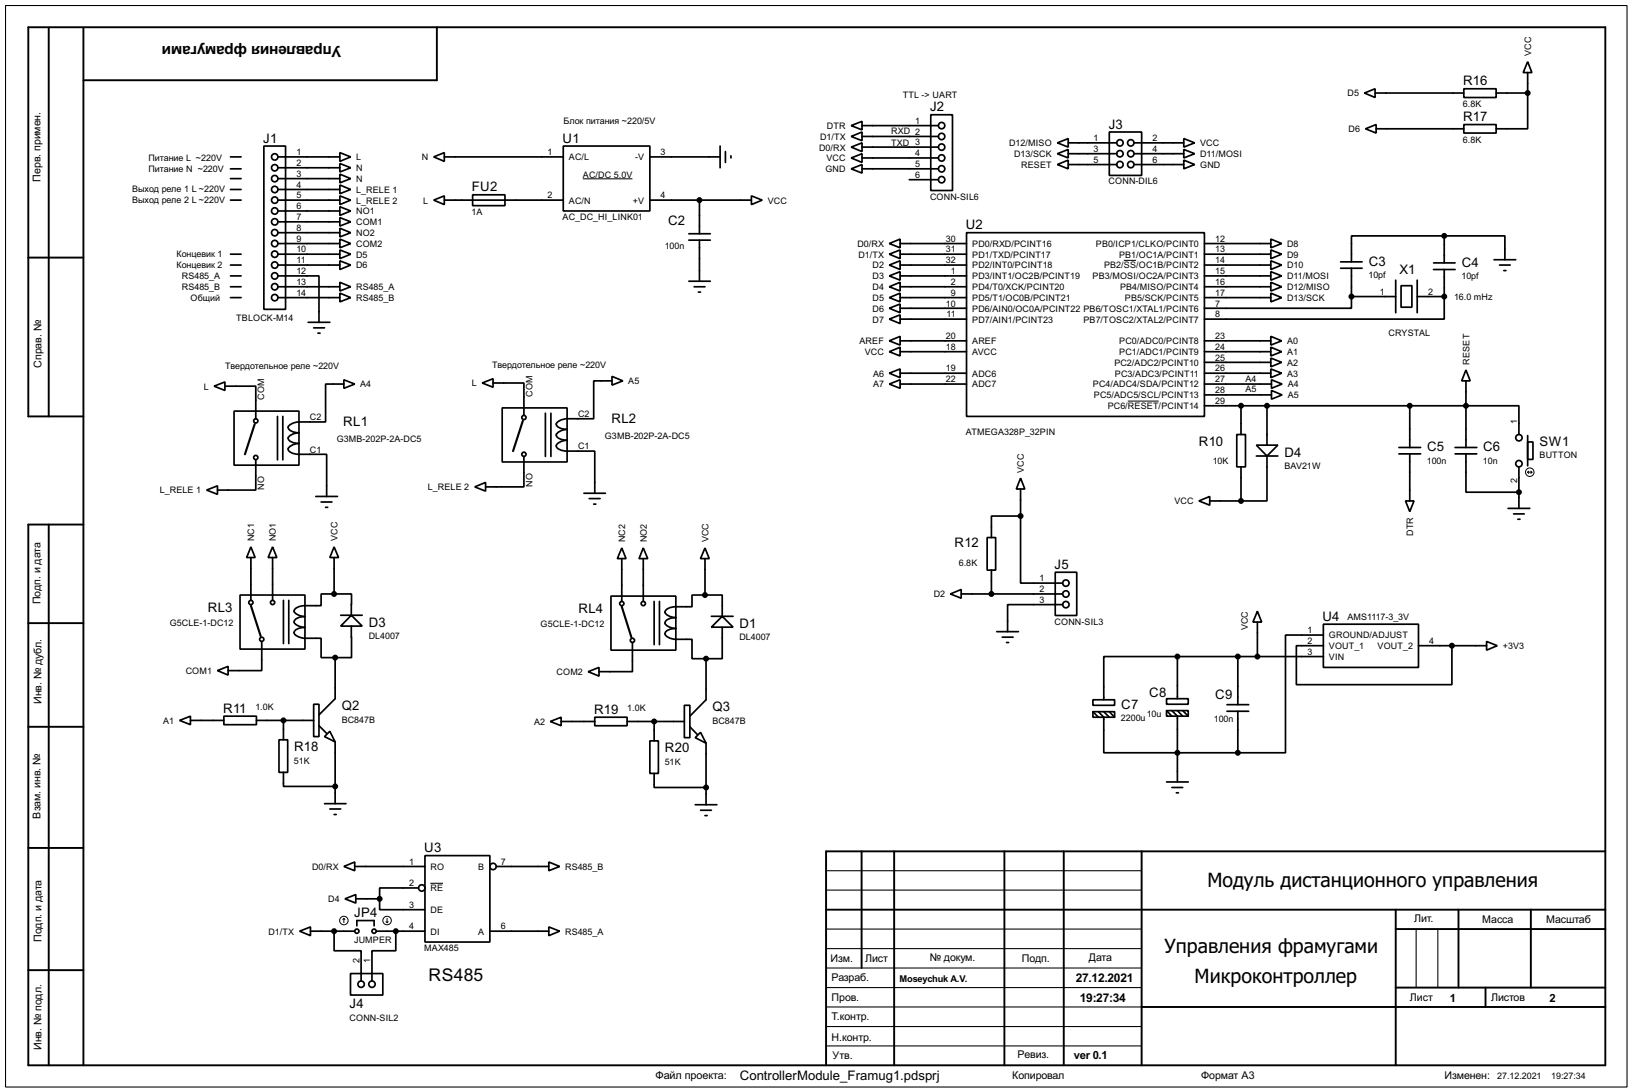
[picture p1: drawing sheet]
<svg xmlns="http://www.w3.org/2000/svg" width="383mm" height="256mm" viewBox="0 0 383 256" stroke-linecap="round" stroke-linejoin="round" font-family="sans-serif">
<path d="M1.3 1.3h381v254h-381zM194.1 218.2h74.2M194.1 209.1h74.2M194.1 204.5h74.2M332.8 218.2v13.8M337.9 218.2v13.8M194.1 222.8h74.2M194.1 232h74.2M194.1 236.5h74.2M194.1 227.4h74.2M194.1 241.1h74.2M194.1 245.7h74.2" fill="none" stroke="#000" stroke-width=".25"/>
<g fill="none" stroke="#000" stroke-width=".45">
<path d="M11.5 6.7v91.1M19.6 6.7v243.5M102.7 6.4v12.5h-83.1M6.7 60.5h12.9M19.6 97.8h-12.9v-91.4h370.5v243.8h-370.5v-127h12.9M11.5 123.2v127M6.7 146.4h12.9M6.7 170.7h12.9M6.7 199.2h12.9M202.5 200v27.4M210.1 200v50.2M236 200v50.2"/>
<path d="M250 200v50.2M268.3 200v50.2M377.2 200h-183.1v50.2M194.1 213.7h183.1M328 213.7v36.5M328 218.2h49.2M342.7 213.7v18.3M359.7 213.7v18.3M6.7 227.9h12.9M268.3 236.5h108.9M328 232h49.2M349.1 232v4.5"/>
</g>
<g fill="none" stroke="#000" stroke-width=".4">
<path d="M359 14.5l1 2.6h-2.1zM359 17.1v4.8M54.2 39.7h2.5M54.2 36.9h2.5M62 34.3h5.1v38.4h-5.1zM65.3 36.9h14.6M65.3 39.4h14.6M79.9 35.9l2.5 1-2.5 1zM79.9 38.4l2.5 1-2.5 1zM101.9 36.9l2.5-1v2zM104.4 36.9h28M132.4 34.3h20.3v15.3h-20.3z"/>
<path d="M152.7 36.9h16.5M169.2 34.3v5.1M170.5 35.6v2.6M171.8 36.6v.5M200 39.7l2.6-1v2zM200 29.5l2.6-1v2zM200 32.1l2.6-1.1v2.1zM200 34.6l2.6-1v2zM200 37.1l2.6-1v2.1zM202.6 39.7h17.9M202.6 29.5h17.9M202.6 32.1h17.9"/>
<path d="M202.6 34.6h17.9M202.6 37.1h17.9M218.7 27h5.1v17.8h-5.1zM248.5 33.6l2.5-1v2zM248.5 36.1l2.5-1v2zM248.5 38.7l2.5-1.1v2.1zM251 33.6h11.4M251 36.1h11.4M251 38.7h11.4M260.7 31h7.6v10.2h-7.6zM266.5 33.6h11.7M266.5 36.1h11.7"/>
<path d="M266.5 38.7h11.7M278.2 32.6l2.5 1-2.5 1zM278.2 35.1l2.5 1-2.5 1zM278.2 37.6l2.5 1.1-2.5 1zM320.6 21.9l2.5-1v2zM320.9 30.3l2.5-1v2zM323.1 21.9h20.9M323.4 30.3h20.6M344 20.9h7.6v2h-7.6zM344 29.3h7.6v2h-7.6zM351.6 21.9h7.4M359 21.9v8.4h-7.4"/>
<path d="M54.2 59.7h2.5M54.2 47h2.5M54.2 42h2.5M54.2 44.5h2.5M65.3 57.2h14.6M65.3 59.7h14.6M65.3 47h14.6M65.3 42h14.6M65.3 44.5h14.6M65.3 52.1h14.6M65.3 54.7h14.6M65.3 49.6h14.6"/>
<path d="M79.9 43.5l2.5 1-2.5 1zM79.9 58.7l2.5 1-2.5 1.1zM79.9 46l2.5 1-2.5 1.1zM79.9 40.9l2.5 1.1-2.5 1zM79.9 51.1l2.5 1-2.5 1zM79.9 53.6l2.5 1.1-2.5 1zM79.9 56.2l2.5 1-2.5 1zM79.9 48.6l2.5 1-2.5 1zM101.9 47l2.5-1v2.1zM104.4 47h28M111.1 45.8h7.6v2.5h-7.6zM152.7 47h23.9"/>
<path d="M161.9 54.9h5M161.9 56.4h5M164.4 47v7.9M164.4 56.4v9.7M176.6 46l2.5 1-2.5 1.1zM209 57.2l2.5-1v2zM209 59.7l2.5-1v2.1zM211.5 57.2h15.6M211.5 59.7h15.6M213.7 42.2h6.8M227.1 54.7h55.9v43.1h-55.9zM283 57.2h15.6"/>
<path d="M283 59.7h15.6M298.6 56.2l2.6 1-2.6 1zM298.6 58.7l2.6 1-2.6 1.1zM339.4 55.4h-21.8v6.1M339.4 55.4h14.2v5.6M339.4 55.4v6.4M54.2 62.3h2.5M54.2 64.8h2.5M54.2 67.4h2.5M54.2 69.9h2.5M65.3 64.8h9.7v10.9M65.3 62.3h14.6"/>
<path d="M65.3 67.4h14.6M65.3 69.9h14.6M72.4 75.7h5.1M73.7 77h2.6M74.7 78.3h.5M79.9 61.3l2.5 1-2.5 1zM79.9 66.3l2.5 1.1-2.5 1zM79.9 68.9l2.5 1-2.5 1zM161.9 66.1h5M163.1 67.4h2.6M164.1 68.6h.5M209 62.3l2.5-1v2z"/>
<path d="M209 64.8l2.5-1v2zM209 67.4l2.5-1.1v2.1zM209 69.9l2.5-1v2zM209 72.4l2.5-1v2.1zM209 75l2.5-1v2zM211.5 62.3h15.6M211.5 64.8h15.6M211.5 67.4h15.6M211.5 69.9h15.6M211.5 72.4h15.6M211.5 75h15.6M283 62.3h15.6"/>
<path d="M283 64.8h15.6M283 67.4h15.6M283 69.9h15.6M298.6 79l2.6 1.1-2.6 1zM298.6 61.3l2.6 1-2.6 1zM298.6 63.8l2.6 1-2.6 1zM298.6 66.3l2.6 1.1-2.6 1zM298.6 68.9l2.6 1-2.6 1zM315 63h5.1M315 61.5h5.1M317.6 69.7v2.7h-34.6M317.6 69.7h10.4"/>
<path d="M317.6 63v6.7M328 65.8v7.7M329.2 67.1h2.6v5.1h-2.6zM333 69.7h6.4M333 65.8v7.7M336.9 63.3h5M336.9 61.8h5M339.4 69.7v5.3h-56.4M339.4 63.3v6.4M351.1 61h5.1M352.4 62.3h2.5M353.4 63.6h.5"/>
<path d="M50.3 90.7l2.6-1v2zM52.9 90.7h7.2v7.7M55 96.6h15.3v12.7h-15.3zM65.2 97.8v10.2M66.5 97.8v10.2M80.8 89.2l2.6 1-2.6 1zM80.8 90.2h-4.3v8.9h-3.7a7.1 7.1 0 0 0-4.3 .4l-.7 .6a.9 .9 0 0 0 .7 1.2l1.8 .4-1.3 .2a1.82 1.82 0 0 0-1.3 1 2.35 2.35 0 0 0 2.6 1.3 2.76 2.76 0 0 0-2.6 1.3 2.35 2.35 0 0 0 2.6 1.2h6.5v9.9M113.3 90l2.6-1v2zM115.9 90h7.2v7.6M118 95.8h15.3v12.7h-15.3zM128.2 97.1v10.1M129.5 97.1v10.1"/>
<path d="M143.8 88.4l2.6 1.1-2.6 1zM143.8 89.5h-4.3v8.9h-3.7a7.1 7.1 0 0 0-4.3 .4l-.7 .5a.87 .87 0 0 0 .7 1.2l1.8 .4a2.76 2.76 0 0 0-2.6 1.3 2.35 2.35 0 0 0 2.6 1.2 2.67 2.67 0 0 0-2.6 1.3 2.35 2.35 0 0 0 2.6 1.3h6.5v9.9M209 80.1l2.5-1.1v2.1zM209 82.6l2.5-1v2zM209 87.7l2.5-1v2zM209 90.2l2.5-1v2zM211.5 90.2h15.6M211.5 80.1h15.6M211.5 82.6h15.6M211.5 87.7h15.6M283 90.2h15.8M283 92.8h15.8"/>
<path d="M283 95.3h61.5M283 80.1h15.6M283 82.6h15.6M283 85.1h15.6M283 87.7h15.6M291.6 95.3v6.8M297.7 95.3v9.3M298.6 81.6l2.6 1-2.6 1zM298.6 84.1l2.6 1-2.6 1.1zM298.6 86.7l2.6 1-2.6 1zM298.8 89.2l2.5 1-2.5 1zM298.8 91.7l2.5 1.1-2.5 1z"/>
<path d="M331.3 95.3v9.8M344.5 86.9l1 2.6h-2zM344.5 95.3h12.4v6.8M344.5 89.5v5.6h-.3v.5l.3-.3M344.5 95.3v9.8M48.6 115.1l2.5-1v2zM60.1 108v7.1h-9M74.2 116.6h5.1M75.5 117.9h2.5M76.5 119.2h.5M111.6 114.4l2.5-1.1v2.1zM123.1 107.2v7.2h-9"/>
<path d="M137.2 115.9h5.1M138.5 117.1h2.5M139.5 118.4h.5M239.8 112.3l1 2.6h-2zM239.8 114.9v6.3M281.7 117.7l2.6-1.1v2.1zM284.3 117.7h7.3M290.6 102.1h2.1v7.6h-2.1zM291.6 109.7v8M295.2 104.6h5.1l-2.6 2.5zM295.2 107.1h5.1M297.7 107.1v10.6h-6.1"/>
<path d="M328.7 106.6h5.1M328.7 105.1h5.1M330.3 117.7h2l-1 2.5zM331.3 106.6v11.1M341.9 106.6h5.1M341.9 105.1h5.1M344.5 106.6v9h12.4M354.4 119.4h5.1M356.9 109.7v9.7M359 103.8h1.2v4.1h-1.2zM359 102.3v7.1M56.4 139.8h15.3v12.7h-15.3z"/>
<path d="M59 128.5l1 2.5h-2zM59 131v10M64.1 128.5l1 2.5h-2.1zM64.1 131v10M78.5 128.5l1.1 2.5h-2.1zM78.5 139.5h-3v2.8h-1.3a8.1 8.1 0 0 0-4.3 .3 .9 .9 0 0 0-.7 1.2l1.2 .8 1.3 .2h-.7a2.04 2.04 0 0 0-1.9 1.3 2.75 2.75 0 0 0 2.6 1.3h-.7a2.08 2.08 0 0 0-1.9 1.2 2.67 2.67 0 0 0 2.6 1.3h3.8v4.6h3.3M78.5 139.5h4.1v5M78.5 131v8.5M146.1 128.7l1 2.5h-2zM146.1 131.2v10.1M151.2 128.7l1 2.5h-2zM151.2 131.2v10.1"/>
<path d="M165.7 128.7l1 2.5h-2.1zM165.7 139.8h-3.1v2.7h-1.3a8.1 8.1 0 0 0-4.3 .4 .88 .88 0 0 0-.8 .8 .88 .88 0 0 0 .8 .9l1.8 .5a2.27 2.27 0 0 0-2.5 1.3 2.68 2.68 0 0 0 2.5 1.2h-.6a2.03 2.03 0 0 0-1.9 1.3 2.61 2.61 0 0 0 2.5 1.3h3.8v4.5h3.3M165.7 139.8h4v5M165.7 131.2v8.6M223.3 139.5l2.6-1v2zM225.9 139.5h23.8M232 126.3h2v7.6h-2zM233 133.9v5.6M239.8 121.2v15.8h9.9M239.8 121.2h-6.8v5.1M248 134.4h5v10.2h-5zM355.7 120.7h2.5"/>
<path d="M356.7 122h.5M51.1 157.5l2.5-1v2.1zM61.5 150.7v6.8h-7.9M66.6 141v10.2M67.9 141v10.2M78.8 154.5v9.6l-3.8 3.8M80.1 144.5h5M82.6 144.5l2.5 2.6h-5zM82.6 147.1v7.4h-3.8M138.2 157.8l2.6-1v2zM143.6 140h15.2v12.7h-15.2zM148.6 150.9v6.9h-7.8"/>
<path d="M153.7 141.3v10.1M155 141.3v10.1M165.9 154.7v9.7l-3.8 3.8M167.2 144.8h5.1M169.7 144.8l2.6 2.5h-5.1zM169.7 147.3v7.4h-3.8M234.2 148.4h5.1M235.5 149.7h2.6M236.5 150.9h.5M249.7 142h-12.9v6.4M276.7 154.2h-17.3v10.2M276.7 154.2v9.9"/>
<path d="M276.7 154.2h34.3M290.9 154.2v11.3M295.5 143.6l1 2.5h-2.1zM295.5 146.1v8.1M311 146.6h22.3v10.2h-22.3zM311 149.2h-8.9v27.6h-11.2M311 151.7h-6.4v9.1h36.6v-9.1M333.3 151.7h16M349.3 150.7l2.5 1-2.5 1zM42.2 169.2l2.6-1v2zM44.8 169.2h7.8M52.6 168.2h7.7v2h-7.7z"/>
<path d="M60.3 169.2h13.4M65.6 173.8h2v7.6h-2zM66.6 169.2v4.6M73.7 165.4h1.3v7.6h-1.3zM75 170.5l1.8 1.8M76.3 173l1.2-1.2 1.3 2.5zM78.8 174.3v14.5M129.3 169.5l2.6-1v2zM131.9 169.5h7.9M139.8 168.5h7.6v2h-7.6zM147.4 169.5h13.4M152.7 174h2v7.7h-2z"/>
<path d="M153.7 169.5v4.5M160.8 165.7h1.3v7.6h-1.3zM162.1 170.7l1.8 1.8M163.4 173.3l1.2-1.3 1.3 2.6zM165.9 174.6v14.4M256.8 164.4h5.1v1.3h-5.1zM256.8 167.2h5.1v1.3h-5.1zM256.8 167.2l1.3 1.3M258.1 167.2l1.3 1.3v8.3h31.5M259.4 167.2l1.3 1.3M260.7 167.2l1.2 1.3M274.1 164.1h5.1v1.3h-5.1z"/>
<path d="M274.1 166.9h5.1v1.3h-5.1zM274.1 166.9l1.3 1.3M275.4 166.9l1.3 1.3v15.5M276.7 166.9l1.2 1.3M277.9 166.9l1.3 1.3M288.3 167.1h5.1M288.3 165.5h5.1M290.9 167.1v9.7M66.6 181.4v3.3h12.2M76.3 188.8h5M77.5 190h2.6M78.5 191.3h.5"/>
<path d="M153.7 181.7v3.3h12.2M163.4 189h5.1M164.6 190.3h2.6M165.7 191.6h.5M274.1 183.7h5.1M275.4 185h2.5M276.4 186.2h.5M70.4 218.7l2.6-1v2.1zM73 218.7h10.4M78.5 218.7v4.6h6.4v7.1M80.8 203.5l2.6-1v2zM81.1 211.1l2.5-1v2z"/>
<path d="M83.4 203.5h16.5M83.6 211.1h5.6M83.9 217.5v-1.3h4v1.3M88.4 218.7h11.5M89.2 211.1v2.6h10.7M93 218.7v4.6h-5.6v7.1M98.4 208.6h-9.2v2.5M99.9 201h15.2v20.3h-15.2zM115.1 218.7h13.9M116.6 203.5h12.4M129 217.7l2.5 1-2.5 1.1zM129 202.5l2.5 1-2.5 1z"/>
<path d="M82.4 228.7h7.6v5h-7.6z"/>
<circle cx="64.5" cy="36.9" r=".75"/>
<circle cx="64.5" cy="39.4" r=".75"/>
<circle cx="221.2" cy="29.5" r=".75"/>
<circle cx="221.2" cy="37.1" r=".75"/>
<circle cx="221.2" cy="32.1" r=".75"/>
<circle cx="221.2" cy="34.6" r=".75"/>
<circle cx="221.2" cy="39.7" r=".75"/>
<circle cx="263.1" cy="33.6" r=".75"/>
<circle cx="263.1" cy="36.1" r=".75"/>
<circle cx="263.1" cy="38.7" r=".75"/>
<circle cx="265.7" cy="38.7" r=".75"/>
<circle cx="265.7" cy="33.6" r=".75"/>
<circle cx="265.7" cy="36.1" r=".75"/>
<circle cx="64.5" cy="52.1" r=".75"/>
<circle cx="64.5" cy="57.2" r=".75"/>
<circle cx="64.5" cy="54.7" r=".75"/>
<circle cx="64.5" cy="59.7" r=".75"/>
<circle cx="64.5" cy="42" r=".75"/>
<circle cx="64.5" cy="44.5" r=".75"/>
<circle cx="64.5" cy="47" r=".75"/>
<circle cx="64.5" cy="49.6" r=".75"/>
<circle cx="221.2" cy="42.2" r=".75"/>
<circle cx="64.5" cy="67.4" r=".75"/>
<circle cx="64.5" cy="64.8" r=".75"/>
<circle cx="64.5" cy="62.3" r=".75"/>
<circle cx="64.5" cy="69.9" r=".75"/>
<circle cx="60.1" cy="98.9" r=".5"/>
<circle cx="123.1" cy="98.1" r=".5"/>
<circle cx="60.1" cy="107.5" r=".5"/>
<circle cx="123.1" cy="106.7" r=".5"/>
<circle cx="356.9" cy="102.8" r=".75"/>
<circle cx="356.9" cy="108.9" r=".75"/>
<circle cx="250.4" cy="139.5" r=".75"/>
<circle cx="250.4" cy="137" r=".75"/>
<circle cx="58.9" cy="141.5" r=".5"/>
<circle cx="61.5" cy="150.2" r=".5"/>
<circle cx="64" cy="141.5" r=".5"/>
<circle cx="146.1" cy="141.8" r=".5"/>
<circle cx="148.6" cy="150.4" r=".5"/>
<circle cx="151.1" cy="141.8" r=".5"/>
<circle cx="250.4" cy="142" r=".75"/>
<circle cx="83.8" cy="218.7" r=".5"/>
<circle cx="87.9" cy="218.7" r=".5"/>
<circle cx="99.1" cy="208.6" r=".75"/>
<circle cx="115.8" cy="203.5" r=".75"/>
<circle cx="84.8" cy="231.2" r=".75"/>
<circle cx="87.4" cy="231.2" r=".75"/>
</g>
<g fill="none" stroke="#000" stroke-width=".23">
<path d="M137 42h11.6M264.1 61.2h2.9M265 94.2h7.3M359 110.9h1M359 110.9l.2 .3M359.2 110.7l-.2 .2M359.7 110.7l.3 .2M360 110.9l-.3 .3M80.8 215.7l-.2 .3M80.8 215.7l.3 .3M80.8 215.7v1M90.7 216.5l.3 .2"/>
<path d="M91 215.7v1M91.2 216.5l-.2 .2M101.1 207.5h3"/>
<circle cx="359.4" cy="110.9" r="1"/>
<circle cx="80.8" cy="216.2" r="1"/>
<circle cx="90.9" cy="216.2" r="1"/>
</g>
<g fill="#000" stroke="#000" stroke-width=".4">
<circle cx="358.9" cy="21.9" r=".5"/>
<circle cx="164.3" cy="47" r=".5"/>
<circle cx="339.3" cy="55.4" r=".5"/>
<circle cx="317.5" cy="69.7" r=".5"/>
<circle cx="339.3" cy="69.7" r=".5"/>
<circle cx="291.6" cy="95.3" r=".5"/>
<circle cx="297.7" cy="95.3" r=".5"/>
<circle cx="331.2" cy="95.3" r=".5"/>
<circle cx="344.4" cy="95.3" r=".5"/>
<circle cx="291.6" cy="117.7" r=".5"/>
<circle cx="356.9" cy="115.6" r=".5"/>
<circle cx="78.5" cy="139.5" r=".5"/>
<circle cx="165.6" cy="139.8" r=".5"/>
<circle cx="232.9" cy="139.5" r=".5"/>
<circle cx="239.8" cy="121.2" r=".5"/>
<circle cx="78.7" cy="154.5" r=".5"/>
<circle cx="165.9" cy="154.7" r=".5"/>
<circle cx="276.6" cy="154.2" r=".5"/>
<circle cx="290.8" cy="154.2" r=".5"/>
<circle cx="295.4" cy="154.2" r=".5"/>
<circle cx="341.1" cy="151.7" r=".5"/>
<circle cx="66.6" cy="169.2" r=".5"/>
<circle cx="153.7" cy="169.5" r=".5"/>
<circle cx="276.6" cy="176.8" r=".5"/>
<circle cx="290.8" cy="176.8" r=".5"/>
<circle cx="78.7" cy="184.7" r=".5"/>
<circle cx="165.9" cy="185" r=".5"/>
<circle cx="78.5" cy="218.7" r=".5"/>
<circle cx="89.2" cy="211.1" r=".5"/>
<circle cx="93" cy="218.7" r=".5"/>
</g>
<path d="M59.9 99.6l-2.3 7.1M122.9 98.9l-2.3 7.1M59 142.3l2.3 7.1M146.1 142.5l2.3 7.2" fill="none" stroke="#000" stroke-width=".5"/>
<g font-size="5.6">
<text x="283.7" y="208.3">Модуль дистанционного управления</text>
<text x="273.7" y="223.8">Управления фрамугами</text>
<text x="280.7" y="230.9">Микроконтроллер</text>
</g>
<text font-size="4.6" x="100.7" y="230.4">RS485</text>
<text font-size="4.1" x="80.1" y="10.8" transform="rotate(-180 80.1 10.8)">Управления фрамугами</text>
<g font-size="3.5">
<text x="343.8" y="20.1">R16</text>
<text x="218.6" y="26.1">J2</text>
<text x="343.8" y="28.5">R17</text>
<text x="61.9" y="33.5">J1</text>
<text x="132.2" y="33.5">U1</text>
<text x="260.5" y="30.2">J3</text>
<text x="110.9" y="45">FU2</text>
<text x="157" y="52.8">C2</text>
<text x="227" y="53.9">U2</text>
<text x="321.6" y="62.4">C3</text>
<text x="328.8" y="64.2">X1</text>
<text x="343.5" y="62.7">C4</text>
<text x="80.7" y="100.1">RL1</text>
<text x="143.7" y="99.3">RL2</text>
<text x="281.7" y="104.8">R10</text>
<text x="301.8" y="107.3">D4</text>
<text x="335.3" y="106">C5</text>
<text x="348.5" y="106">C6</text>
<text x="361.8" y="104.8">SW1</text>
<text x="224.3" y="128.5">R12</text>
<text x="247.8" y="133.6">J5</text>
<text x="48.8" y="143.8">RL3</text>
<text x="86.7" y="147.2">D3</text>
<text x="135.9" y="144">RL4</text>
<text x="173.8" y="147.5">D1</text>
<text x="310.8" y="145.8">U4</text>
<text x="52.5" y="167.4">R11</text>
<text x="80.3" y="166.8">Q2</text>
<text x="139.6" y="167.7">R19</text>
<text x="167.4" y="167.1">Q3</text>
<text x="263.5" y="166.6">C7</text>
<text x="270.1" y="163.8">C8</text>
<text x="285.6" y="164.2">C9</text>
<text x="69.1" y="176.5">R18</text>
<text x="156.3" y="176.7">R20</text>
<text x="99.7" y="200.2">U3</text>
<text x="83.2" y="215.4">JP4</text>
<text x="82.2" y="236.8">J4</text>
<text x="173.8" y="253.6">ControllerModule_Framug1.pdsprj</text>
</g>
<g font-size="3.2">
<text x="252.8" y="230.7">27.12.2021</text>
<text x="253.8" y="235.4">19:27:34</text>
</g>
<g font-size="3">
<text x="340.7" y="235.4">1</text>
<text x="364.1" y="235.4">2</text>
<text x="252.4" y="248.8">ver 0.1</text>
</g>
<text font-size="2.9" x="154" y="253.5">Файл проекта:</text>
<g font-size="2.8">
<text x="9.5" y="42.7" transform="rotate(-90 9.5 42.7)">Перв. примен.</text>
<text x="9.7" y="86.4" transform="rotate(-90 9.7 86.4)">Справ. №</text>
<text x="9.5" y="142" transform="rotate(-90 9.5 142)">Подп. и дата</text>
<text x="9.7" y="165.4" transform="rotate(-90 9.7 165.4)">Инв. № дубл.</text>
<text x="9.5" y="192.3" transform="rotate(-90 9.5 192.3)">Взам. инв. №</text>
<text x="9.8" y="221.2" transform="rotate(-90 9.8 221.2)">Подп. и дата</text>
<text x="332.3" y="216.5">Лит.</text>
<text x="348.3" y="216.8">Масса</text>
<text x="363.3" y="216.8">Масштаб</text>
<text x="195.1" y="225.9">Изм.</text>
<text x="203.3" y="225.9">Лист</text>
<text x="218.5" y="225.7">№ докум.</text>
<text x="240.1" y="225.9">Подп.</text>
<text x="255.8" y="225.7">Дата</text>
<text x="195.4" y="230.5">Разраб.</text>
<text x="195.4" y="235.1">Пров.</text>
<text x="195.4" y="239.6">Т.контр.</text>
<text x="331.3" y="235.1">Лист</text>
<text x="350.3" y="235.1">Листов</text>
<text x="195.4" y="244.5">Н.контр.</text>
<text x="9.8" y="246.6" transform="rotate(-90 9.8 246.6)">Инв. № подл.</text>
<text x="195.6" y="248.8">Утв.</text>
<text x="239.1" y="248.5">Ревиз.</text>
<text x="237.8" y="253.5">Копировал</text>
<text x="282.2" y="253.5">Формат А3</text>
<text x="339.4" y="253.5">Изменен:</text>
</g>
<text font-size="2.5" x="211.4" y="230.6">Moseychuk A.V.</text>
<g font-size="2.4">
<text x="359.8" y="13.2" transform="rotate(-90 359.8 13.2)">VCC</text>
<text x="212.1" y="23.1">TTL -&gt; UART</text>
<text x="316.6" y="22.6">D5</text>
<text x="132.4" y="29.2">Блок питания ~220/5V</text>
<text x="215.1" y="29.1">1</text>
<text x="343.8" y="25.1">6.8K</text>
<text x="192.5" y="35.3">D0/RX</text>
<text x="192.7" y="32.8">D1/TX</text>
<text x="194.3" y="30.3">DTR</text>
<text x="209.4" y="31.4">RXD 2</text>
<text x="209.4" y="34.2">TXD 3</text>
<text x="237.1" y="34.4">D12/MISO</text>
<text x="257" y="33.2">1</text>
<text x="257" y="35.7">3</text>
<text x="270.8" y="33.2">2</text>
<text x="270.8" y="35.7">4</text>
<text x="282" y="34.4">VCC</text>
<text x="316.9" y="31">D6</text>
<text x="343.8" y="33.5">6.8K</text>
<text x="34.9" y="37.8">Питание L ~220V</text>
<text x="34.9" y="40.4">Питание N ~220V</text>
<text x="69.7" y="36.4">1</text>
<text x="69.7" y="39">2</text>
<text x="69.7" y="41.6">3</text>
<text x="83.7" y="37.7">L</text>
<text x="83.7" y="40.2">N</text>
<text x="99.1" y="37.7">N</text>
<text x="128.7" y="36.4">1</text>
<text x="133.7" y="37.7">AC/L</text>
<text x="137" y="41.9">AC/DC 5.0V</text>
<text x="149.3" y="37.7">-V</text>
<text x="155.2" y="36.4">3</text>
<text x="193.9" y="40.5">GND</text>
<text x="194.2" y="37.9">VCC</text>
<text x="215.1" y="36.7">4</text>
<text x="215.1" y="39.2">5</text>
<text x="215.1" y="41.8">6</text>
<text x="238.3" y="36.9">D13/SCK</text>
<text x="239.9" y="39.5">RESET</text>
<text x="257" y="38.2">5</text>
<text x="270.8" y="38.2">6</text>
<text x="282" y="36.9">D11/MOSI</text>
<text x="282" y="39.5">GND</text>
<text x="31" y="45.2">Выход реле 1 L ~220V</text>
<text x="31" y="47.8">Выход реле 2 L ~220V</text>
<text x="69.7" y="44.1">4</text>
<text x="69.7" y="46.6">5</text>
<text x="83.7" y="45.3">L_RELE 1</text>
<text x="83.7" y="47.8">L_RELE 2</text>
<text x="83.7" y="42.7">N</text>
<text x="99.4" y="47.8">L</text>
<text x="128.7" y="46.6">2</text>
<text x="133.7" y="47.8">AC/N</text>
<text x="148.7" y="47.8">+V</text>
<text x="155.2" y="46.6">4</text>
<text x="180.4" y="47.8">VCC</text>
<text x="218.5" y="46.9">CONN-SIL6</text>
<text x="260.5" y="43.1">CONN-DIL6</text>
<text x="69.7" y="49.2">6</text>
<text x="69.7" y="51.7">7</text>
<text x="83.7" y="52.9">COM1</text>
<text x="83.7" y="50.4">NO1</text>
<text x="110.8" y="50.5">1A</text>
<text x="132.2" y="51.8">AC_DC_HI_LINK01</text>
<text x="69.7" y="54.3">8</text>
<text x="69.7" y="56.8">9</text>
<text x="69.7" y="59.3">10</text>
<text x="83.7" y="55.4">NO2</text>
<text x="83.7" y="58">COM2</text>
<text x="156.2" y="58.5">100n</text>
<text x="201.5" y="58">D0/RX</text>
<text x="222.3" y="59.3">31</text>
<text x="222.3" y="56.8">30</text>
<text x="228.4" y="58">PD0/RXD/PCINT16</text>
<text x="257.5" y="58">PB0/ICP1/CLKO/PCINT0</text>
<text x="285.6" y="56.8">12</text>
<text x="285.6" y="59.3">13</text>
<text x="302.4" y="58">D8</text>
<text x="41.5" y="60.5">Концевик 1</text>
<text x="41.5" y="63">Концевик 2</text>
<text x="42.7" y="65.6">RS485_A</text>
<text x="69.7" y="61.9">11</text>
<text x="69.7" y="64.4">12</text>
<text x="83.7" y="63.1">D6</text>
<text x="83.7" y="60.5">D5</text>
<text x="201.7" y="60.5">D1/TX</text>
<text x="205" y="63.1">D2</text>
<text x="205" y="65.6">D3</text>
<text x="222.3" y="61.9">32</text>
<text x="223.4" y="64.4">1</text>
<text x="228.4" y="65.6">PD3/INT1/OC2B/PCINT19</text>
<text x="228.4" y="63.1">PD2/INT0/PCINT18</text>
<text x="228.4" y="60.5">PD1/TXD/PCINT17</text>
<text x="256.7" y="65.6">PB3/MOSI/OC2A/PCINT3</text>
<text x="259.4" y="63.1">PB2/SS/OC1B/PCINT2</text>
<text x="262.9" y="60.5">PB1/OC1A/PCINT1</text>
<text x="285.6" y="64.4">15</text>
<text x="285.6" y="61.9">14</text>
<text x="302.4" y="60.5">D9</text>
<text x="302.4" y="63.1">D10</text>
<text x="302.4" y="65.6">D11/MOSI</text>
<text x="321.6" y="65.4">10pf</text>
<text x="343.4" y="65.6">10pf</text>
<text x="42.7" y="68.1">RS485_B</text>
<text x="44.8" y="70.6">Общий</text>
<text x="69.7" y="67">13</text>
<text x="69.7" y="69.5">14</text>
<text x="83.7" y="68.1">RS485_A</text>
<text x="83.7" y="70.7">RS485_B</text>
<text x="205" y="68.1">D4</text>
<text x="205" y="70.7">D5</text>
<text x="222.3" y="72">10</text>
<text x="223.4" y="69.5">9</text>
<text x="223.4" y="67">2</text>
<text x="228.4" y="70.7">PD5/T1/OC0B/PCINT21</text>
<text x="228.4" y="68.1">PD4/T0/XCK/PCINT20</text>
<text x="263.2" y="68.1">PB4/MISO/PCINT4</text>
<text x="264.3" y="70.7">PB5/SCK/PCINT5</text>
<text x="285.6" y="67">16</text>
<text x="285.6" y="69.5">17</text>
<text x="285.6" y="72">7</text>
<text x="302.4" y="68.1">D12/MISO</text>
<text x="302.4" y="70.7">D13/SCK</text>
<text x="324.3" y="69.2">1</text>
<text x="335.6" y="69.2">2</text>
<text x="341.7" y="70.4">16.0 mHz</text>
<text x="55.5" y="75.4">TBLOCK-M14</text>
<text x="205" y="73.2">D6</text>
<text x="205" y="75.8">D7</text>
<text x="222.4" y="74.6">11</text>
<text x="228.4" y="73.2">PD6/AIN0/OC0A/PCINT22 PB6/TOSC1/XTAL1/PCINT6</text>
<text x="228.4" y="75.8">PD7/AIN1/PCINT23</text>
<text x="254.6" y="75.8">PB7/TOSC2/XTAL2/PCINT7</text>
<text x="285.6" y="74.6">8</text>
<text x="201.9" y="80.8">AREF</text>
<text x="203.2" y="83.4">VCC</text>
<text x="222.3" y="82.2">18</text>
<text x="222.3" y="79.7">20</text>
<text x="228.4" y="83.4">AVCC</text>
<text x="228.4" y="80.8">AREF</text>
<text x="263" y="83.4">PC1/ADC1/PCINT9</text>
<text x="263" y="80.8">PC0/ADC0/PCINT8</text>
<text x="285.6" y="82.2">24</text>
<text x="285.6" y="79.7">23</text>
<text x="302.4" y="80.8">A0</text>
<text x="302.4" y="83.4">A1</text>
<text x="326.2" y="79">CRYSTAL</text>
<text x="52.9" y="86.6">Твердотельное реле ~220V</text>
<text x="115.6" y="86.4">Твердотельное реле ~220V</text>
<text x="205.1" y="88.5">A6</text>
<text x="222.3" y="87.3">19</text>
<text x="222.3" y="89.8">22</text>
<text x="228.4" y="88.5">ADC6</text>
<text x="261.8" y="85.9">PC2/ADC2/PCINT10</text>
<text x="262" y="88.5">PC3/ADC3/PCINT11</text>
<text x="285.6" y="89.8">27</text>
<text x="285.6" y="87.3">26</text>
<text x="285.6" y="84.7">25</text>
<text x="292.7" y="89.6">A4</text>
<text x="302.4" y="85.9">A2</text>
<text x="302.4" y="88.5">A3</text>
<text x="345.3" y="85.6" transform="rotate(-90 345.3 85.6)">RESET</text>
<text x="47.9" y="91.5">L</text>
<text x="62.1" y="94" transform="rotate(-90 62.1 94)">COM</text>
<text x="84.6" y="91">A4</text>
<text x="110.9" y="90.8">L</text>
<text x="125.1" y="93.2" transform="rotate(-90 125.1 93.2)">COM</text>
<text x="147.6" y="90.3">A5</text>
<text x="205.1" y="91">A7</text>
<text x="228.4" y="91">ADC7</text>
<text x="256.8" y="91">PC4/ADC4/SDA/PCINT12</text>
<text x="257" y="93.6">PC5/ADC5/SCL/PCINT13</text>
<text x="285.6" y="94.9">29</text>
<text x="285.6" y="92.4">28</text>
<text x="292.7" y="92.2">A5</text>
<text x="302.6" y="91">A4</text>
<text x="302.6" y="93.6">A5</text>
<text x="72.8" y="98.7">C2</text>
<text x="135.8" y="98">C2</text>
<text x="260.3" y="96.1">PC6/RESET/PCINT14</text>
<text x="356.5" y="99.5" transform="rotate(-90 356.5 99.5)">1</text>
<text x="72.8" y="106.3">C1</text>
<text x="79.1" y="103.9">G3MB-202P-2A-DC5</text>
<text x="135.8" y="105.6">C1</text>
<text x="142.1" y="103.1">G3MB-202P-2A-DC5</text>
<text x="226.9" y="102.1">ATMEGA328P_32PIN</text>
<text x="361.7" y="107.7">BUTTON</text>
<text x="240.6" y="111" transform="rotate(-90 240.6 111)">VCC</text>
<text x="285" y="108.9">10K</text>
<text x="301.8" y="110.2">BAV21W</text>
<text x="335.3" y="108.9">100n</text>
<text x="348.5" y="108.9">10n</text>
<text x="356.5" y="113.3" transform="rotate(-90 356.5 113.3)">2</text>
<text x="37.5" y="115.9">L_RELE 1</text>
<text x="62.1" y="115" transform="rotate(-90 62.1 115)">NO</text>
<text x="100.5" y="115.2">L_RELE 2</text>
<text x="125.1" y="114.3" transform="rotate(-90 125.1 114.3)">NO</text>
<text x="275.9" y="118.5">VCC</text>
<text x="332.1" y="125.9" transform="rotate(-90 332.1 125.9)">DTR</text>
<text x="59.7" y="127.1" transform="rotate(-90 59.7 127.1)">NC1</text>
<text x="64.8" y="127.1" transform="rotate(-90 64.8 127.1)">NO1</text>
<text x="79.3" y="127.1" transform="rotate(-90 79.3 127.1)">VCC</text>
<text x="146.9" y="127.4" transform="rotate(-90 146.9 127.4)">NC2</text>
<text x="152" y="127.4" transform="rotate(-90 152 127.4)">NO2</text>
<text x="166.5" y="127.4" transform="rotate(-90 166.5 127.4)">VCC</text>
<text x="225.3" y="132.9">6.8K</text>
<text x="244.3" y="136.6">1</text>
<text x="219.4" y="140.3">D2</text>
<text x="244.3" y="139.1">2</text>
<text x="244.3" y="141.6">3</text>
<text x="39.9" y="147">G5CLE-1-DC12</text>
<text x="127" y="147.3">G5CLE-1-DC12</text>
<text x="247.8" y="146.8">CONN-SIL3</text>
<text x="293.2" y="148.1" transform="rotate(-90 293.2 148.1)">VCC</text>
<text x="307.3" y="148.8">1</text>
<text x="312.2" y="150">GROUND/ADJUST</text>
<text x="316.6" y="145.5">AMS1117-3_3V</text>
<text x="86.6" y="150.1">DL4007</text>
<text x="173.7" y="150.4">DL4007</text>
<text x="307.3" y="151.3">2</text>
<text x="307.3" y="153.8">3</text>
<text x="312.2" y="152.5">VOUT_1</text>
<text x="312.2" y="155">VIN</text>
<text x="323.7" y="152.5">VOUT_2</text>
<text x="335.8" y="151.3">4</text>
<text x="353.1" y="152.5">+3V3</text>
<text x="43.6" y="158.3">COM1</text>
<text x="130.8" y="158.6">COM2</text>
<text x="60" y="166.9">1.0K</text>
<text x="147.4" y="167.1">1.0K</text>
<text x="38.3" y="170">A1</text>
<text x="80.3" y="169.7">BC847B</text>
<text x="125.5" y="170.3">A2</text>
<text x="167.4" y="170">BC847B</text>
<text x="263.4" y="169.5">2200u</text>
<text x="269.5" y="168.5">10u</text>
<text x="285.2" y="169.6">100n</text>
<text x="69.1" y="179.4">51K</text>
<text x="156.2" y="179.7">51K</text>
<text x="96.2" y="203.1">1</text>
<text x="117.7" y="203.1">7</text>
<text x="73.3" y="204.3">D0/RX</text>
<text x="96.2" y="208.2">2</text>
<text x="101.1" y="204.3">RO</text>
<text x="101.1" y="209.4">RE</text>
<text x="112.4" y="204.3">B</text>
<text x="132.8" y="204.3">RS485_B</text>
<text x="77.1" y="211.9">D4</text>
<text x="96.2" y="213.3">3</text>
<text x="101.1" y="214.5">DE</text>
<text x="63.1" y="219.5">D1/TX</text>
<text x="83.2" y="221.5">JUMPER</text>
<text x="96.2" y="218.3">4</text>
<text x="101.1" y="219.5">DI</text>
<text x="112.4" y="219.5">A</text>
<text x="117.7" y="218.3">6</text>
<text x="132.8" y="219.5">RS485_A</text>
<text x="84.4" y="226.1" transform="rotate(-90 84.4 226.1)">2</text>
<text x="87" y="226.1" transform="rotate(-90 87 226.1)">1</text>
<text x="99.7" y="223.5">MAX485</text>
<text x="82.1" y="239.7">CONN-SIL2</text>
<text x="351.8" y="253.3">27.12.2021</text>
<text x="364.5" y="253.3">19:27:34</text>
</g>
</svg>
